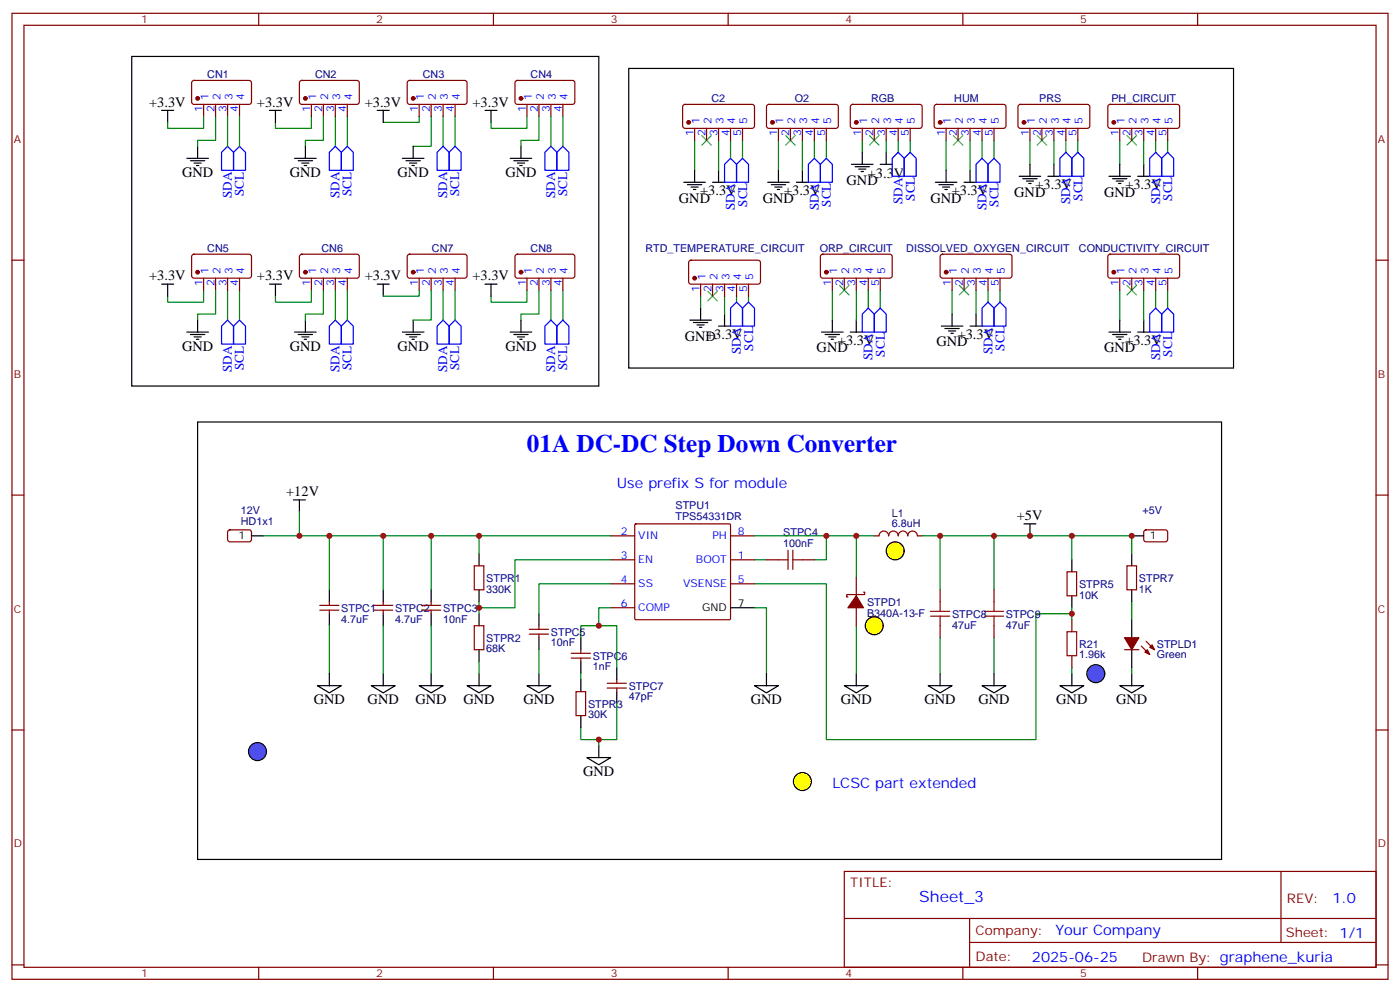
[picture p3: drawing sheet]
<svg xmlns="http://www.w3.org/2000/svg" width="412mm" height="292mm" viewBox="0 0 412 292" stroke-linecap="round" stroke-linejoin="round" font-family="sans-serif">
<g fill="none" stroke="#870000" stroke-width=".35">
<path d="M3.5 3.9h405.4v284.4h-405.4zM7.1 7.4h398.2v277.3h-398.2zM76.2 3.9v3.5M145.3 3.9v3.5M214.5 3.9v3.5M283.6 3.9v3.5M352.8 3.9v3.5M56.7 23.9l.4-.2h16.6l.4 .7-.1 5.9-.6 .4h-16.5l-.5-.7v-5.6zM60 30.7v3.6M63.5 30.7v3.6M67 30.7v3.6M70.6 30.7v3.6"/>
<path d="M88.4 23.9l.5-.2h16.5l.4 .7v5.9l-.7 .4h-16.5l-.4-.7v-5.6zM91.7 30.7v3.6M95.2 30.7v3.6M98.8 30.7v3.6M102.3 30.7v3.6M120.2 23.9l.4-.2h16.6l.4 .7-.1 5.9-.6 .4h-16.5l-.5-.7v-5.6zM123.5 30.7v3.6M127 30.7v3.6M130.5 30.7v3.6M134.1 30.7v3.6M151.9 23.9l.5-.2h16.5l.4 .7v5.9l-.7 .4h-16.5l-.4-.7v-5.6zM155.2 30.7v3.6"/>
<path d="M158.7 30.7v3.6M162.3 30.7v3.6M165.8 30.7v3.6M201.3 30.9l.5-.2 20 .1 .4 .6v6l-.7 .4-20-.1-.4-.6v-5.7zM204.6 37.8v3.5M208.1 37.8v3.5M211.7 37.8v3.5M215.2 37.8v3.5M218.7 37.8v3.5M226 30.9l.5-.2 20 .1 .4 .6v6l-.7 .4-20-.1-.4-.6v-5.7zM229.3 37.8v3.5M232.8 37.8v3.5"/>
<path d="M236.4 37.8v3.5M239.9 37.8v3.5M243.4 37.8v3.5M250.7 30.9l.5-.2 20 .1 .4 .6v6l-.7 .4-20-.1-.4-.6v-5.7zM254 37.8v3.5M257.5 37.8v3.5M261.1 37.8v3.5M264.6 37.8v3.5M268.1 37.8v3.5M275.4 30.9l.5-.2 20 .1 .4 .6v6l-.7 .4-20-.1-.4-.6v-5.7zM278.7 37.8v3.5M282.2 37.8v3.5"/>
<path d="M285.8 37.8v3.5M289.3 37.8v3.5M292.8 37.8v3.5M300.1 30.9l.5-.2 20 .1 .4 .6v6l-.7 .4-20-.1-.4-.6v-5.7zM303.4 37.8v3.5M306.9 37.8v3.5M310.4 37.8v3.5M314 37.8v3.5M317.5 37.8v3.5M326.6 30.9l.4-.2 20.1 .1 .4 .6-.1 6-.6 .4-20-.1-.5-.6v-5.7zM329.8 37.8v3.5M333.4 37.8v3.5"/>
<path d="M336.9 37.8v3.5M340.4 37.8v3.5M344 37.8v3.5M3.5 76.6h3.6M56.7 75l.4-.2 16.6 .1 .4 .6-.1 5.9-.6 .5-16.5-.1-.5-.6v-5.7zM88.4 75l.5-.2 16.5 .1 .4 .6v5.9l-.7 .5-16.5-.1-.4-.6v-5.7zM120.2 75l.4-.2 16.6 .1 .4 .6-.1 5.9-.6 .5-16.5-.1-.5-.6v-5.7zM151.9 75l.5-.2 16.5 .1 .4 .6v5.9l-.7 .5-16.5-.1-.4-.6v-5.7zM203.1 76.8l.5-.2h20l.4 .7-.1 5.9-.6 .4h-20l-.5-.7v-5.6zM241.9 75l.5-.2 20 .1 .4 .6v5.9l-.7 .5-20-.1-.4-.6v-5.7zM277.2 75l.4-.2 20.1 .1 .4 .6-.1 5.9-.6 .5-20-.1-.5-.6v-5.7zM326.6 75l.4-.2 20.1 .1 .4 .6-.1 5.9-.6 .5-20-.1-.5-.6v-5.7z"/>
<path d="M405.3 76.6h3.6M60 81.9v3.5M63.5 81.9v3.5M67 81.9v3.5M70.6 81.9v3.5M91.7 81.9v3.5M95.2 81.9v3.5M98.8 81.9v3.5M102.3 81.9v3.5M123.5 81.9v3.5M127 81.9v3.5M130.5 81.9v3.5"/>
<path d="M134.1 81.9v3.5M155.2 81.9v3.5M158.7 81.9v3.5M162.3 81.9v3.5M165.8 81.9v3.5M206.4 83.6v3.6M209.9 83.6v3.6M213.4 83.6v3.6M217 83.6v3.6M220.5 83.6v3.6M245.2 81.9v3.5M248.7 81.9v3.5"/>
<path d="M252.2 81.9v3.5M255.8 81.9v3.5M259.3 81.9v3.5M280.5 81.9v3.5M284 81.9v3.5M287.5 81.9v3.5M291 81.9v3.5M294.6 81.9v3.5M329.8 81.9v3.5M333.4 81.9v3.5M336.9 81.9v3.5M340.4 81.9v3.5"/>
<path d="M344 81.9v3.5M3.5 145.7h3.6M257.5 157.7h1.4a1.41 1.41 0 0 1 1.5-1.4 1.41 1.41 0 0 1 1.4 1.4 1.41 1.41 0 0 1 1.4-1.4 1.41 1.41 0 0 1 1.4 1.4 1.41 1.41 0 0 1 1.4-1.4 1.41 1.41 0 0 1 1.4 1.4 1.41 1.41 0 0 1 1.4-1.4 1.41 1.41 0 0 1 1.4 1.4h1.4M405.3 145.7h3.6M94.2 179.6h5.6M94.2 178.2h5.6M97 177.1v1.1M97 179.6v1.1M110.1 179.6h5.6M110.1 178.2h5.6M112.9 177.1v1.1M112.9 179.6v1.1"/>
<path d="M315.7 182.4v3.5M315.7 193v3.5M3.5 214.9h3.6M405.3 214.9h3.6M248.7 256.5h156.6v28.2h-156.6zM377.3 256.5v20.9M248.7 270.4h156.5M285.6 277.4h119.6M285.6 270.4v14.1M3.5 284h3.6M76.2 284.7v3.6M145.3 284.7v3.6"/>
<path d="M214.5 284.7v3.6M283.6 284.7v3.6M352.8 284.7v3.6M405.3 284h3.6"/>
</g>
<g fill="none" stroke="#008700" stroke-width=".35">
<path d="M60 34.3v3.5h-10.6v-1.8M63.5 34.3v7h-5.3v1.8M67 34.3v8.8M70.6 34.3v8.8M91.7 34.3v3.5h-10.6v-1.8M95.2 34.3v7h-5.2v1.8M98.8 34.3v8.8M102.3 34.3v8.8M123.5 34.3v1.7h-10.6M127 34.3v8.8h-5.3M130.5 34.3v8.8M134.1 34.3v8.8"/>
<path d="M155.2 34.3v3.5h-10.6v-1.8M158.7 34.3v7h-5.2v1.8M162.3 34.3v8.8M165.8 34.3v8.8M204.6 41.3v8.8M211.7 41.3v8.8M215.2 41.3v5.3M218.7 41.3v5.3M229.3 41.3v8.8M236.4 41.3v8.8M239.9 41.3v5.3M243.4 41.3v5.3"/>
<path d="M254 41.3v3.5M261.1 41.3v3.5M264.6 41.3v3.5M268.1 41.3v3.5M278.7 41.3v8.8M285.8 41.3v8.8M289.3 41.3v5.3M292.8 41.3v5.3M303.4 41.3v7.1M310.4 41.3v7.1M314 41.3v3.5M317.5 41.3v3.5"/>
<path d="M329.8 41.3v7.1M336.9 41.3v7.1M340.4 41.3v3.5M344 41.3v3.5M60 85.4v3.5h-10.6v-1.7M63.5 85.4v7.1h-5.3v1.7M67 85.4v8.8M70.6 85.4v8.8M91.7 85.4v3.5h-10.6v-1.7M95.2 85.4v7.1h-5.2v1.7M98.8 85.4v8.8M102.3 85.4v8.8"/>
<path d="M123.5 85.4v1.8h-10.6M127 85.4v8.8h-5.3M130.5 85.4v8.8M134.1 85.4v8.8M155.2 85.4v3.5h-10.6v-1.7M158.7 85.4v7.1h-5.2v1.7M162.3 85.4v8.8M165.8 85.4v8.8M206.4 87.2v3.5M213.4 87.2v5.3M217 87.2v1.7M220.5 87.2v1.7"/>
<path d="M245.2 85.4v8.8M252.2 85.4v8.8M255.8 85.4v5.3M259.3 85.4v5.3M280.5 85.4v7.1M287.5 85.4v7.1M291 85.4v3.5M294.6 85.4v3.5M329.8 85.4v8.8M336.9 85.4v8.8M340.4 85.4v5.3M344 85.4v5.3"/>
<path d="M88.2 150.7v7M292.8 157.7v15.9M222.2 171.8h21.2v45.9h61.8v-37h10.5M292.8 187.7v10.6"/>
</g>
<g fill="none" stroke="#000" stroke-width=".35">
<path d="M38.8 16.6h137.6v97h-137.6zM47.6 32.5h3.6M49.4 32.5v3.5M79.4 32.5h3.5M81.1 32.5v3.5M111.1 32.5h3.6M112.9 32.5v3.5M142.9 32.5h3.5M144.6 32.5v3.5M185.2 20.1h178.2v88.2h-178.2zM55 46.6h6.4M56.1 47.3h4.2"/>
<path d="M57.1 48h2.2M57.9 48.7h.7M58.2 43.1v3.5M86.8 46.6h6.3M87.8 47.3h4.3M88.9 48h2.1M89.6 48.7h.7M90 43.1v3.5M118.5 46.6h6.4M119.6 47.3h4.2M120.6 48h2.2M121.4 48.7h.7"/>
<path d="M121.7 43.1v3.5M150.3 46.6h6.3M151.3 47.3h4.3M152.4 48h2.1M153.1 48.7h.7M153.5 43.1v3.5M201.4 53.7h6.4M202.5 54.4h4.2M203.6 55.1h2.1M204.3 55.8h.7M204.6 50.1v3.6M209.9 53.7h3.5"/>
<path d="M211.7 50.1v3.6M226.1 53.7h6.4M227.2 54.4h4.2M228.2 55.1h2.2M229 55.8h.7M229.3 50.1v3.6M234.6 53.7h3.5M236.4 50.1v3.6M250.8 48.4h6.4M251.9 49.1h4.2M252.9 49.8h2.2M253.6 50.5h.8"/>
<path d="M254 44.8v3.6M259.3 48.4h3.5M261.1 44.8v3.6M275.5 53.7h6.4M276.6 54.4h4.2M277.6 55.1h2.2M278.3 55.8h.7M278.7 50.1v3.6M284 53.7h3.5M285.8 50.1v3.6M300.2 51.9h6.4M301.3 52.6h4.2"/>
<path d="M302.3 53.3h2.1M303 54h.7M303.4 48.4v3.5M308.7 51.9h3.5M310.4 48.4v3.5M326.7 51.9h6.3M327.7 52.6h4.3M328.8 53.3h2.1M329.5 54h.7M329.8 48.4v3.5M335.1 51.9h3.6M336.9 48.4v3.5"/>
<path d="M47.6 83.6h3.6M49.4 83.6v3.6M55 97.8h6.4M56.1 98.5h4.2M57.1 99.2h2.2M57.9 99.9h.7M58.2 94.2v3.6M79.4 83.6h3.5M81.1 83.6v3.6M86.8 97.8h6.3M87.8 98.5h4.3M88.9 99.2h2.1"/>
<path d="M89.6 99.9h.7M90 94.2v3.6M111.1 83.6h3.6M112.9 83.6v3.6M118.5 97.8h6.4M119.6 98.5h4.2M120.6 99.2h2.2M121.4 99.9h.7M121.7 94.2v3.6M142.9 83.6h3.5M144.6 83.6v3.6M150.3 97.8h6.3"/>
<path d="M151.3 98.5h4.3M152.4 99.2h2.1M153.1 99.9h.7M153.5 94.2v3.6M203.2 94.2h6.3M204.3 94.9h4.2M205.3 95.6h2.1M206 96.3h.7M206.4 90.7v3.5M211.7 96h3.5M213.4 92.5v3.5M242 97.8h6.4"/>
<path d="M243.1 98.5h4.2M244.1 99.2h2.1M244.8 99.9h.7M245.2 94.2v3.6M250.5 97.8h3.5M252.2 94.2v3.6M277.3 96h6.3M278.3 96.7h4.3M279.4 97.4h2.1M280.1 98.1h.7M280.5 92.5v3.5M285.8 96h3.5"/>
<path d="M287.5 92.5v3.5M326.7 97.8h6.3M327.7 98.5h4.3M328.8 99.2h2.1M329.5 99.9h.7M329.8 94.2v3.6M335.1 97.8h3.6M336.9 94.2v3.6M58.2 124.2h301.6v128.8h-301.6zM86.4 147.1h3.6M88.2 147.1v3.6M301.6 154.2h3.6"/>
<path d="M303.4 154.2v3.5M97 173.6v3.5M112.9 173.6v3.5M97 180.7v3.5M112.9 180.7v3.5M292.8 198.3v3.5M289.3 201.8h7l-3.5 2.1z"/>
</g>
<g fill="none" stroke="#00f" stroke-width=".35">
<path d="M67 43.1l1.8 1.7v5.3h-3.5v-5.3zM70.6 43.1l1.7 1.7v5.3h-3.5v-5.3zM98.8 43.1l1.7 1.7v5.3h-3.5v-5.3zM102.3 43.1l1.8 1.7v5.3h-3.6v-5.3zM130.5 43.1l1.8 1.7v5.3h-3.5v-5.3zM134.1 43.1l1.7 1.7v5.3h-3.5v-5.3zM162.3 43.1l1.7 1.7v5.3h-3.5v-5.3zM165.8 43.1l1.8 1.7v5.3h-3.6v-5.3zM215.2 46.6l1.8 1.8v5.3h-3.6v-5.3zM218.7 46.6l1.8 1.8v5.3h-3.5v-5.3zM239.9 46.6l1.8 1.8v5.3h-3.6v-5.3zM243.4 46.6l1.8 1.8v5.3h-3.5v-5.3z"/>
<path d="M262.8 46.6l1.8-1.8 1.7 1.8v5.3h-3.5zM268.1 44.8l1.8 1.8v5.3h-3.6v-5.3zM289.3 46.6l1.7 1.8v5.3h-3.5v-5.3zM291 48.4l1.8-1.8 1.8 1.8v5.3h-3.6zM314 44.8l1.7 1.8v5.3h-3.5v-5.3zM317.5 44.8l1.8 1.8v5.3h-3.6v-5.3zM340.4 44.8l1.8 1.8v5.3h-3.5v-5.3zM342.2 46.6l1.8-1.8 1.7 1.8v5.3h-3.5zM67 94.2l1.8 1.8v5.3h-3.5v-5.3zM70.6 94.2l1.7 1.8v5.3h-3.5v-5.3zM98.8 94.2l1.7 1.8v5.3h-3.5v-5.3zM102.3 94.2l1.8 1.8v5.3h-3.6v-5.3z"/>
<path d="M130.5 94.2l1.8 1.8v5.3h-3.5v-5.3zM134.1 94.2l1.7 1.8v5.3h-3.5v-5.3zM162.3 94.2l1.7 1.8v5.3h-3.5v-5.3zM165.8 94.2l1.8 1.8v5.3h-3.6v-5.3zM217 88.9l1.7 1.8v5.3h-3.5v-5.3zM220.5 88.9l1.7 1.8v5.3h-3.5v-5.3zM255.8 90.7l1.7 1.8v5.3h-3.5v-5.3zM259.3 90.7l1.8 1.8v5.3h-3.6v-5.3zM291 88.9l1.8 1.8v5.3h-3.5v-5.3zM294.6 88.9l1.7 1.8v5.3h-3.5v-5.3zM340.4 90.7l1.8 1.8v5.3h-3.5v-5.3zM342.2 92.5l1.8-1.8 1.7 1.8v5.3h-3.5z"/>
</g>
<g fill="#870000" stroke="#870000" stroke-width=".35">
<circle cx="58.2" cy="80.1" r=".53"/>
<circle cx="90" cy="80.1" r=".53"/>
<circle cx="153.5" cy="80.1" r=".53"/>
<circle cx="121.7" cy="80.1" r=".53"/>
<circle cx="121.7" cy="29" r=".53"/>
<circle cx="153.5" cy="29" r=".53"/>
<circle cx="90" cy="29" r=".53"/>
<circle cx="58.2" cy="29" r=".53"/>
<circle cx="252.2" cy="36" r=".53"/>
<circle cx="301.6" cy="36" r=".53"/>
<circle cx="276.9" cy="36" r=".53"/>
<circle cx="227.5" cy="36" r=".53"/>
<circle cx="202.8" cy="36" r=".53"/>
<circle cx="204.6" cy="81.9" r=".53"/>
<circle cx="328.1" cy="80.1" r=".53"/>
<circle cx="278.7" cy="80.1" r=".53"/>
<circle cx="243.4" cy="80.1" r=".53"/>
<circle cx="328.1" cy="36" r=".53"/>
</g>
<g fill="none" stroke="#3c3" stroke-width=".35">
<path d="M206.7 39.9l2.8 2.8M209.5 39.9l-2.8 2.8M231.4 39.9l2.8 2.8M234.2 39.9l-2.8 2.8M256.1 39.9l2.8 2.8M258.9 39.9l-2.8 2.8M280.8 39.9l2.8 2.8M283.6 39.9l-2.8 2.8M305.5 39.9l2.8 2.8M308.3 39.9l-2.8 2.8M332 39.9l2.8 2.8M334.8 39.9l-2.8 2.8"/>
<path d="M208.5 85.8l2.8 2.8M211.3 85.8l-2.8 2.8M247.3 84l2.8 2.8M250.1 84l-2.8 2.8M282.6 84l2.8 2.8M285.4 84l-2.8 2.8M332 84l2.8 2.8M334.8 84l-2.8 2.8"/>
</g>
<path d="M314.3 185.9h2.8v7.1h-2.8z" fill="none" stroke="#a10000" stroke-width=".35"/>
<circle cx="75.8" cy="221.2" r="2.65" fill="#09f" stroke="#000" stroke-width=".35"/>
<path d="M290 180h5.6M292.8 177.1v2.9M290 181.4h5.6M292.8 181.4v2.8" fill="none" stroke="#a10000" stroke-width=".35"/>
<path d="M292.8 173.6v3.5M292.8 184.2v3.5" fill="none" stroke="#870000" stroke-width=".35"/>
<circle cx="236.4" cy="230" r="2.65" fill="#ff0" stroke="#000" stroke-width=".35"/>
<g fill="none" stroke="#008700" stroke-width=".35">
<path d="M77.6 157.7h102.3M97 157.7v15.9M112.9 157.7v15.9M127 157.7v15.9M222.2 157.7h35.3M243.4 157.7v7.1h-3.5M252.2 157.7v12.4M271.6 157.7h5.3v15.9M179.9 178.9h-3.5v5.3M179.9 164.8h-28.2v14.1h-10.6M222.2 178.9h3.6v19.4M222.2 164.8h3.6"/>
<path d="M333.4 177.1v5.3M97 184.2v14.1M112.9 184.2v14.1M127 184.2v14.1M171.1 187.7v-3.5h10.6v12.3M171.1 198.3v1.8M252.2 184.2v14.1M276.9 187.7v10.6M333.4 196.5v1.8M176.4 217.7v1.8M181.7 207.1v10.6h-10.6v-3.5"/>
</g>
<g fill="none" stroke="#870000" stroke-width=".35">
<path d="M67.3 156.2l.4-.2h6l.4 .7-.1 2.4-.6 .4-5.9-.1-.5-.6v-2.1zM179.9 157.7h7.1M187 154.4l.3-.2h27.7l.2 .4-.1 27.6-.3 .2h-27.7l-.1-.3zM215.2 157.7h7M337.1 156.2l.5-.2h5.9l.5 .7-.1 2.4-.6 .4-6-.1-.4-.6v-2.1zM124.2 179.6h5.6M124.2 178.2h5.6M127 177.1v1.1M127 179.6v1.1M139.7 166.5h2.8v7.1h-2.8zM179.9 164.8h7.1M179.9 171.8h7.1"/>
<path d="M179.9 178.9h7.1M215.2 164.8h7M215.2 171.8h7M225.8 164.8h3.5M236.4 164.8h3.5M252.2 170.1v5.3M252.2 178.9v5.3M254.4 174.3h.3v.7h-5.3v.7h.4M276.9 173.6v3.5M332 166.5h2.8v7.1h-2.8zM139.7 184.2h2.8v7h-2.8zM168.3 192.3h5.6"/>
<path d="M168.3 193.7h5.6M171.1 191.2v1.1M171.1 193.7v1.1M276.9 184.2v3.5M331.3 191.2h4.2M336.2 190.2l2.5 2.5M337.6 188.8l2.5 2.4M178.9 202.5h5.6M178.9 201.1h5.6M181.7 200.1v1M181.7 202.5v1.1"/>
</g>
<g fill="none" stroke="#000" stroke-width=".35">
<path d="M74.1 157.7h3.5M333.4 157.7h3.5M127 173.6v3.5M141.1 163v3.5M141.1 173.6v3.5M215.2 178.9h7M333.4 163v3.5M333.4 173.6v3.5M97 198.3v3.5M112.9 198.3v3.5M127 180.7v3.5M127 198.3v3.5"/>
<path d="M141.1 180.7v3.5M141.1 191.2v3.6M141.1 198.3v3.5M158.7 198.3v3.5M171.1 187.7v3.5M171.1 194.8v3.5M181.7 196.5v3.6M225.8 198.3v3.5M252.2 198.3v3.5M276.9 198.3v3.5M315.7 198.3v3.5M333.4 182.4v5.3"/>
<path d="M333.4 191.2v5.3M333.4 198.3v3.5M93.5 201.8h7l-3.5 2.1zM109.4 201.8h7l-3.5 2.1zM123.5 201.8h7l-3.5 2.1zM137.6 201.8h7l-3.5 2.1zM155.2 201.8h7.1l-3.6 2.1zM176.4 219.5v3.5M181.7 203.6v3.5M222.2 201.8h7.1l-3.5 2.1zM248.7 201.8h7.1l-3.6 2.1zM273.4 201.8h7.1l-3.6 2.1z"/>
<path d="M312.2 201.8h7.1l-3.6 2.1zM329.8 201.8h7.1l-3.5 2.1zM172.9 223h7l-3.5 2.1z"/>
</g>
<path d="M229.3 164.8h2.8M232.1 162v5.6M233.5 162v5.6M233.5 164.8h2.9M274.1 180h5.7M276.9 177.1v2.9M274.1 181.4h5.7M276.9 181.4v2.8" fill="none" stroke="#a10000" stroke-width=".35"/>
<g fill="#870000" stroke="#870000" stroke-width=".35">
<path d="M331.3 187.7h4.2l-2.1 3.5z"/>
<path d="M337.3 191.9l.7-.7 .7 1.5z"/>
<path d="M338.7 190.5l.7-.7 .7 1.4z"/>
<path d="M252.2 175.4l2.2 3.5h-4.6z"/>
</g>
<circle cx="257.5" cy="184.2" r="2.65" fill="#ff0" stroke="#000" stroke-width=".35"/>
<path d="M141.1 157.7v5.3M276.9 157.7h56.5v5.3M315.7 157.7v7.1M141.1 177.1v3.6M179.9 171.8h-21.2v8.9M315.7 178.9v3.5M141.1 194.8v3.5M158.7 191.2v7.1M315.7 196.5v1.8" fill="none" stroke="#008700" stroke-width=".35"/>
<path d="M314.3 168.3h2.8v7.1h-2.8zM155.9 186.7h5.7M155.9 185.2h5.7M158.7 184.2v1M158.7 186.7v1" fill="none" stroke="#870000" stroke-width=".35"/>
<path d="M315.7 164.8v3.5M315.7 175.4v3.5M158.7 180.7v3.5M158.7 187.7v3.5" fill="none" stroke="#000" stroke-width=".35"/>
<circle cx="322.8" cy="198.3" r="2.65" fill="#09f" stroke="#000" stroke-width=".35"/>
<path d="M171.1 200.1v3.5M171.1 210.6v3.6" fill="none" stroke="#000" stroke-width=".35"/>
<path d="M169.7 203.6h2.8v7h-2.8z" fill="none" stroke="#870000" stroke-width=".35"/>
<circle cx="263.7" cy="162.1" r="2.65" fill="#ff0" stroke="#000" stroke-width=".35"/>
<g fill="#c00">
<circle cx="303.4" cy="157.7" r=".88"/>
<circle cx="333.4" cy="157.7" r=".88"/>
<circle cx="292.8" cy="157.7" r=".88"/>
<circle cx="315.7" cy="157.7" r=".88"/>
<circle cx="276.9" cy="157.7" r=".88"/>
<circle cx="88.2" cy="157.7" r=".88"/>
<circle cx="315.7" cy="180.7" r=".88"/>
<circle cx="243.4" cy="157.7" r=".88"/>
<circle cx="97" cy="157.7" r=".88"/>
<circle cx="176.4" cy="184.2" r=".88"/>
<circle cx="176.4" cy="217.7" r=".88"/>
<circle cx="252.2" cy="157.7" r=".88"/>
<circle cx="141.1" cy="178.9" r=".88"/>
<circle cx="112.9" cy="157.7" r=".88"/>
<circle cx="127" cy="157.7" r=".88"/>
<circle cx="141.1" cy="157.7" r=".88"/>
</g>
<text font-size="7.4" fill="#00f" x="155.2" y="133">01A DC-DC Step Down Converter</text>
<text font-size="4.6" fill="#00f" x="270.8" y="265.5">Sheet_3</text>
<g font-size="4.2">
<text x="43.9" y="31.4">+3.3V</text>
<text x="75.7" y="31.4">+3.3V</text>
<text x="107.4" y="31.4">+3.3V</text>
<text x="139.2" y="31.4">+3.3V</text>
<text x="53.6" y="52.2">GND</text>
<text x="85.4" y="52.2">GND</text>
<text x="117.1" y="52.2">GND</text>
<text x="148.9" y="52.2">GND</text>
<text x="255.7" y="52.2">+3.3V</text>
<text x="200" y="59.7">GND</text>
<text x="206.3" y="57.5">+3.3V</text>
<text x="224.7" y="59.7">GND</text>
<text x="231" y="57.5">+3.3V</text>
<text x="249.4" y="54.4">GND</text>
<text x="274.1" y="59.7">GND</text>
<text x="280.3" y="57.5">+3.3V</text>
<text x="298.8" y="57.9">GND</text>
<text x="305" y="55.8">+3.3V</text>
<text x="325.2" y="57.9">GND</text>
<text x="331.5" y="55.8">+3.3V</text>
<text x="43.9" y="82.5">+3.3V</text>
<text x="75.7" y="82.5">+3.3V</text>
<text x="107.4" y="82.5">+3.3V</text>
<text x="139.2" y="82.5">+3.3V</text>
<text x="201.8" y="100.2">GND</text>
<text x="208" y="99.9">+3.3V</text>
<text x="246.8" y="101.6">+3.3V</text>
<text x="275.8" y="102">GND</text>
<text x="282.1" y="99.9">+3.3V</text>
<text x="331.5" y="101.6">+3.3V</text>
<text x="53.6" y="103.4">GND</text>
<text x="85.4" y="103.4">GND</text>
<text x="117.1" y="103.4">GND</text>
<text x="148.9" y="103.4">GND</text>
<text x="240.6" y="103.8">GND</text>
<text x="325.2" y="103.8">GND</text>
<text x="84.3" y="146">+12V</text>
<text x="299.5" y="153">+5V</text>
<text x="92.4" y="207.1">GND</text>
<text x="108.3" y="207.1">GND</text>
<text x="122.4" y="207.1">GND</text>
<text x="136.5" y="207.1">GND</text>
<text x="154.2" y="207.1">GND</text>
<text x="221.2" y="207.1">GND</text>
<text x="247.6" y="207.1">GND</text>
<text x="272.3" y="207.1">GND</text>
<text x="288.2" y="207.1">GND</text>
<text x="311.1" y="207.1">GND</text>
<text x="328.8" y="207.1">GND</text>
<text x="171.8" y="228.3">GND</text>
</g>
<g font-size="4.2" fill="#00f">
<text x="181.7" y="143.6">Use prefix S for module</text>
<text x="245.2" y="231.8">LCSC part extended</text>
<text x="392.5" y="265.8">1.0</text>
<text x="310.9" y="275.3">Your Company</text>
<text x="304" y="283.1">2025-06-25</text>
</g>
<g font-size="3.9" fill="#00f">
<text x="68.3" y="58.4" transform="rotate(-90 68.3 58.4)">SDA</text>
<text x="71.8" y="57.7" transform="rotate(-90 71.8 57.7)">SCL</text>
<text x="100" y="58.4" transform="rotate(-90 100 58.4)">SDA</text>
<text x="103.5" y="57.7" transform="rotate(-90 103.5 57.7)">SCL</text>
<text x="131.8" y="58.4" transform="rotate(-90 131.8 58.4)">SDA</text>
<text x="135.3" y="57.7" transform="rotate(-90 135.3 57.7)">SCL</text>
<text x="163.5" y="58.4" transform="rotate(-90 163.5 58.4)">SDA</text>
<text x="167" y="57.7" transform="rotate(-90 167 57.7)">SCL</text>
<text x="269.5" y="59.1" transform="rotate(-90 269.5 59.1)">SCL</text>
<text x="318.9" y="59.1" transform="rotate(-90 318.9 59.1)">SCL</text>
<text x="345.3" y="59.1" transform="rotate(-90 345.3 59.1)">SCL</text>
<text x="216.5" y="61.9" transform="rotate(-90 216.5 61.9)">SDA</text>
<text x="220.1" y="60.8" transform="rotate(-90 220.1 60.8)">SCL</text>
<text x="241.2" y="61.9" transform="rotate(-90 241.2 61.9)">SDA</text>
<text x="244.8" y="60.8" transform="rotate(-90 244.8 60.8)">SCL</text>
<text x="265.9" y="60.1" transform="rotate(-90 265.9 60.1)">SDA</text>
<text x="290.6" y="61.9" transform="rotate(-90 290.6 61.9)">SDA</text>
<text x="294.2" y="60.8" transform="rotate(-90 294.2 60.8)">SCL</text>
<text x="315.3" y="60.1" transform="rotate(-90 315.3 60.1)">SDA</text>
<text x="341.7" y="60.1" transform="rotate(-90 341.7 60.1)">SDA</text>
<text x="218.2" y="104.2" transform="rotate(-90 218.2 104.2)">SDA</text>
<text x="221.9" y="103.2" transform="rotate(-90 221.9 103.2)">SCL</text>
<text x="257" y="106" transform="rotate(-90 257 106)">SDA</text>
<text x="260.7" y="104.9" transform="rotate(-90 260.7 104.9)">SCL</text>
<text x="292.3" y="104.2" transform="rotate(-90 292.3 104.2)">SDA</text>
<text x="295.9" y="103.2" transform="rotate(-90 295.9 103.2)">SCL</text>
<text x="341.7" y="106" transform="rotate(-90 341.7 106)">SDA</text>
<text x="345.3" y="104.9" transform="rotate(-90 345.3 104.9)">SCL</text>
<text x="68.3" y="109.5" transform="rotate(-90 68.3 109.5)">SDA</text>
<text x="71.8" y="108.9" transform="rotate(-90 71.8 108.9)">SCL</text>
<text x="100" y="109.5" transform="rotate(-90 100 109.5)">SDA</text>
<text x="103.5" y="108.9" transform="rotate(-90 103.5 108.9)">SCL</text>
<text x="131.8" y="109.5" transform="rotate(-90 131.8 109.5)">SDA</text>
<text x="135.3" y="108.9" transform="rotate(-90 135.3 108.9)">SCL</text>
<text x="163.5" y="109.5" transform="rotate(-90 163.5 109.5)">SDA</text>
<text x="167" y="108.9" transform="rotate(-90 167 108.9)">SCL</text>
</g>
<g font-size="3.9" fill="#800">
<text x="250.5" y="261.1">TITLE:</text>
<text x="379.1" y="265.8">REV:</text>
<text x="287.4" y="275.3">Company:</text>
<text x="378.7" y="275.9">Sheet: 1/1</text>
<text x="287.4" y="283">Date:</text>
<text x="336.4" y="283.1">Drawn By: graphene_kuria</text>
</g>
<g font-size="3.2" fill="#800">
<text x="41.6" y="6.9">1</text>
<text x="110.8" y="6.9">2</text>
<text x="179.9" y="6.9">3</text>
<text x="249.1" y="6.9">4</text>
<text x="318.2" y="6.9">5</text>
<text x="4.1" y="42">A</text>
<text x="405.9" y="42">A</text>
<text x="4.1" y="111.2">B</text>
<text x="405.9" y="111.2">B</text>
<text x="4.1" y="180.3">C</text>
<text x="405.9" y="180.3">C</text>
<text x="4.1" y="249.4">D</text>
<text x="405.9" y="249.4">D</text>
<text x="41.6" y="287.7">1</text>
<text x="110.8" y="287.7">2</text>
<text x="179.9" y="287.7">3</text>
<text x="249.1" y="287.7">4</text>
<text x="318.2" y="287.7">5</text>
</g>
<g font-size="3.2" fill="#000080">
<text x="61.1" y="23.1">CN1</text>
<text x="92.8" y="23.1">CN2</text>
<text x="124.6" y="23.1">CN3</text>
<text x="156.3" y="23.1">CN4</text>
<text x="209.6" y="30.1">C2</text>
<text x="234.2" y="30.1">O2</text>
<text x="256.6" y="30.1">RGB</text>
<text x="281.1" y="30.1">HUM</text>
<text x="306.1" y="30.1">PRS</text>
<text x="327.4" y="30.1">PH_CIRCUIT</text>
<text x="61.1" y="74.2">CN5</text>
<text x="94.7" y="74.2">CN6</text>
<text x="127.2" y="74.2">CN7</text>
<text x="156.3" y="74.2">CN8</text>
<text x="190.1" y="74.2">RTD_TEMPERATURE_CIRCUIT</text>
<text x="241.5" y="74.2">ORP_CIRCUIT</text>
<text x="267" y="74.2">DISSOLVED_OXYGEN_CIRCUIT</text>
<text x="317.8" y="74.2">CONDUCTIVITY_CIRCUIT</text>
<text x="199" y="149.9">STPU1</text>
<text x="70.9" y="154.4">HD1x1</text>
<text x="70.9" y="151.3">12V</text>
<text x="199" y="153">TPS54331DR</text>
<text x="262.8" y="155.3">6.8uH</text>
<text x="262.8" y="152.1">L1</text>
<text x="336.6" y="151.3">+5V</text>
<text x="230.7" y="160.9">100nF</text>
<text x="230.7" y="157.8">STPC4</text>
<text x="143.2" y="171.3">STPR1</text>
<text x="317.9" y="173.1">STPR5</text>
<text x="335.5" y="171.3">STPR7</text>
<text x="143.2" y="174.4">330K</text>
<text x="255.4" y="178.3">STPD1</text>
<text x="317.9" y="176.2">10K</text>
<text x="335.5" y="174.4">1K</text>
<text x="100.5" y="183.2">4.7uF</text>
<text x="100.5" y="180.1">STPC1</text>
<text x="116.4" y="183.2">4.7uF</text>
<text x="116.4" y="180.1">STPC2</text>
<text x="130.5" y="183.2">10nF</text>
<text x="130.5" y="180.1">STPC3</text>
<text x="255.4" y="181.5">B340A-13-F</text>
<text x="280.5" y="185">47uF</text>
<text x="280.5" y="181.9">STPC8</text>
<text x="296.3" y="185">47uF</text>
<text x="296.3" y="181.9">STPC9</text>
<text x="143.2" y="188.9">STPR2</text>
<text x="162.3" y="190.3">10nF</text>
<text x="162.3" y="187.2">STPC5</text>
<text x="317.9" y="190.6">R21</text>
<text x="340.8" y="190.7">STPLD1</text>
<text x="143.2" y="192.1">68K</text>
<text x="174.6" y="197.3">1nF</text>
<text x="174.6" y="194.2">STPC6</text>
<text x="317.9" y="193.8">1.96k</text>
<text x="340.8" y="193.8">Green</text>
<text x="185.2" y="203">STPC7</text>
<text x="173.2" y="208.3">STPR3</text>
<text x="185.2" y="206.2">47pF</text>
<text x="173.2" y="211.5">30K</text>
</g>
<g font-size="3.2" fill="#00f">
<text x="61.4" y="29.4" transform="rotate(-90 61.4 29.4)">1</text>
<text x="64.9" y="29.4" transform="rotate(-90 64.9 29.4)">2</text>
<text x="68.4" y="29.4" transform="rotate(-90 68.4 29.4)">3</text>
<text x="72" y="29.4" transform="rotate(-90 72 29.4)">4</text>
<text x="93.1" y="29.4" transform="rotate(-90 93.1 29.4)">1</text>
<text x="96.7" y="29.4" transform="rotate(-90 96.7 29.4)">2</text>
<text x="100.2" y="29.4" transform="rotate(-90 100.2 29.4)">3</text>
<text x="103.7" y="29.4" transform="rotate(-90 103.7 29.4)">4</text>
<text x="124.9" y="29.4" transform="rotate(-90 124.9 29.4)">1</text>
<text x="128.4" y="29.4" transform="rotate(-90 128.4 29.4)">2</text>
<text x="131.9" y="29.4" transform="rotate(-90 131.9 29.4)">3</text>
<text x="135.5" y="29.4" transform="rotate(-90 135.5 29.4)">4</text>
<text x="156.6" y="29.4" transform="rotate(-90 156.6 29.4)">1</text>
<text x="160.2" y="29.4" transform="rotate(-90 160.2 29.4)">2</text>
<text x="163.7" y="29.4" transform="rotate(-90 163.7 29.4)">3</text>
<text x="167.2" y="29.4" transform="rotate(-90 167.2 29.4)">4</text>
<text x="59.6" y="32.9" transform="rotate(-90 59.6 32.9)">1</text>
<text x="63.1" y="32.9" transform="rotate(-90 63.1 32.9)">2</text>
<text x="66.7" y="32.9" transform="rotate(-90 66.7 32.9)">3</text>
<text x="70.2" y="32.9" transform="rotate(-90 70.2 32.9)">4</text>
<text x="91.4" y="32.9" transform="rotate(-90 91.4 32.9)">1</text>
<text x="94.9" y="32.9" transform="rotate(-90 94.9 32.9)">2</text>
<text x="98.4" y="32.9" transform="rotate(-90 98.4 32.9)">3</text>
<text x="102" y="32.9" transform="rotate(-90 102 32.9)">4</text>
<text x="123.1" y="32.9" transform="rotate(-90 123.1 32.9)">1</text>
<text x="126.6" y="32.9" transform="rotate(-90 126.6 32.9)">2</text>
<text x="130.2" y="32.9" transform="rotate(-90 130.2 32.9)">3</text>
<text x="133.7" y="32.9" transform="rotate(-90 133.7 32.9)">4</text>
<text x="154.9" y="32.9" transform="rotate(-90 154.9 32.9)">1</text>
<text x="158.4" y="32.9" transform="rotate(-90 158.4 32.9)">2</text>
<text x="161.9" y="32.9" transform="rotate(-90 161.9 32.9)">3</text>
<text x="165.5" y="32.9" transform="rotate(-90 165.5 32.9)">4</text>
<text x="204.3" y="40" transform="rotate(-90 204.3 40)">1</text>
<text x="206" y="36.5" transform="rotate(-90 206 36.5)">1</text>
<text x="207.8" y="40" transform="rotate(-90 207.8 40)">2</text>
<text x="209.5" y="36.5" transform="rotate(-90 209.5 36.5)">2</text>
<text x="211.3" y="40" transform="rotate(-90 211.3 40)">3</text>
<text x="213.1" y="36.5" transform="rotate(-90 213.1 36.5)">3</text>
<text x="214.8" y="40" transform="rotate(-90 214.8 40)">4</text>
<text x="216.6" y="36.5" transform="rotate(-90 216.6 36.5)">4</text>
<text x="218.4" y="40" transform="rotate(-90 218.4 40)">5</text>
<text x="220.1" y="36.5" transform="rotate(-90 220.1 36.5)">5</text>
<text x="229" y="40" transform="rotate(-90 229 40)">1</text>
<text x="230.7" y="36.5" transform="rotate(-90 230.7 36.5)">1</text>
<text x="232.5" y="40" transform="rotate(-90 232.5 40)">2</text>
<text x="234.2" y="36.5" transform="rotate(-90 234.2 36.5)">2</text>
<text x="236" y="40" transform="rotate(-90 236 40)">3</text>
<text x="237.8" y="36.5" transform="rotate(-90 237.8 36.5)">3</text>
<text x="239.5" y="40" transform="rotate(-90 239.5 40)">4</text>
<text x="241.3" y="36.5" transform="rotate(-90 241.3 36.5)">4</text>
<text x="243.1" y="40" transform="rotate(-90 243.1 40)">5</text>
<text x="244.8" y="36.5" transform="rotate(-90 244.8 36.5)">5</text>
<text x="253.6" y="40" transform="rotate(-90 253.6 40)">1</text>
<text x="255.4" y="36.5" transform="rotate(-90 255.4 36.5)">1</text>
<text x="257.2" y="40" transform="rotate(-90 257.2 40)">2</text>
<text x="258.9" y="36.5" transform="rotate(-90 258.9 36.5)">2</text>
<text x="260.7" y="40" transform="rotate(-90 260.7 40)">3</text>
<text x="262.5" y="36.5" transform="rotate(-90 262.5 36.5)">3</text>
<text x="264.2" y="40" transform="rotate(-90 264.2 40)">4</text>
<text x="266" y="36.5" transform="rotate(-90 266 36.5)">4</text>
<text x="267.8" y="40" transform="rotate(-90 267.8 40)">5</text>
<text x="269.5" y="36.5" transform="rotate(-90 269.5 36.5)">5</text>
<text x="278.3" y="40" transform="rotate(-90 278.3 40)">1</text>
<text x="280.1" y="36.5" transform="rotate(-90 280.1 36.5)">1</text>
<text x="281.9" y="40" transform="rotate(-90 281.9 40)">2</text>
<text x="283.6" y="36.5" transform="rotate(-90 283.6 36.5)">2</text>
<text x="285.4" y="40" transform="rotate(-90 285.4 40)">3</text>
<text x="287.2" y="36.5" transform="rotate(-90 287.2 36.5)">3</text>
<text x="288.9" y="40" transform="rotate(-90 288.9 40)">4</text>
<text x="290.7" y="36.5" transform="rotate(-90 290.7 36.5)">4</text>
<text x="292.5" y="40" transform="rotate(-90 292.5 40)">5</text>
<text x="294.2" y="36.5" transform="rotate(-90 294.2 36.5)">5</text>
<text x="303" y="40" transform="rotate(-90 303 40)">1</text>
<text x="304.8" y="36.5" transform="rotate(-90 304.8 36.5)">1</text>
<text x="306.6" y="40" transform="rotate(-90 306.6 40)">2</text>
<text x="308.3" y="36.5" transform="rotate(-90 308.3 36.5)">2</text>
<text x="310.1" y="40" transform="rotate(-90 310.1 40)">3</text>
<text x="311.9" y="36.5" transform="rotate(-90 311.9 36.5)">3</text>
<text x="313.6" y="40" transform="rotate(-90 313.6 40)">4</text>
<text x="315.4" y="36.5" transform="rotate(-90 315.4 36.5)">4</text>
<text x="317.1" y="40" transform="rotate(-90 317.1 40)">5</text>
<text x="318.9" y="36.5" transform="rotate(-90 318.9 36.5)">5</text>
<text x="329.5" y="40" transform="rotate(-90 329.5 40)">1</text>
<text x="331.3" y="36.5" transform="rotate(-90 331.3 36.5)">1</text>
<text x="333" y="40" transform="rotate(-90 333 40)">2</text>
<text x="334.8" y="36.5" transform="rotate(-90 334.8 36.5)">2</text>
<text x="336.5" y="40" transform="rotate(-90 336.5 40)">3</text>
<text x="338.3" y="36.5" transform="rotate(-90 338.3 36.5)">3</text>
<text x="340.1" y="40" transform="rotate(-90 340.1 40)">4</text>
<text x="341.8" y="36.5" transform="rotate(-90 341.8 36.5)">4</text>
<text x="343.6" y="40" transform="rotate(-90 343.6 40)">5</text>
<text x="345.4" y="36.5" transform="rotate(-90 345.4 36.5)">5</text>
<text x="61.4" y="80.6" transform="rotate(-90 61.4 80.6)">1</text>
<text x="64.9" y="80.6" transform="rotate(-90 64.9 80.6)">2</text>
<text x="68.4" y="80.6" transform="rotate(-90 68.4 80.6)">3</text>
<text x="72" y="80.6" transform="rotate(-90 72 80.6)">4</text>
<text x="93.1" y="80.6" transform="rotate(-90 93.1 80.6)">1</text>
<text x="96.7" y="80.6" transform="rotate(-90 96.7 80.6)">2</text>
<text x="100.2" y="80.6" transform="rotate(-90 100.2 80.6)">3</text>
<text x="103.7" y="80.6" transform="rotate(-90 103.7 80.6)">4</text>
<text x="124.9" y="80.6" transform="rotate(-90 124.9 80.6)">1</text>
<text x="128.4" y="80.6" transform="rotate(-90 128.4 80.6)">2</text>
<text x="131.9" y="80.6" transform="rotate(-90 131.9 80.6)">3</text>
<text x="135.5" y="80.6" transform="rotate(-90 135.5 80.6)">4</text>
<text x="156.6" y="80.6" transform="rotate(-90 156.6 80.6)">1</text>
<text x="160.2" y="80.6" transform="rotate(-90 160.2 80.6)">2</text>
<text x="163.7" y="80.6" transform="rotate(-90 163.7 80.6)">3</text>
<text x="167.2" y="80.6" transform="rotate(-90 167.2 80.6)">4</text>
<text x="207.8" y="82.3" transform="rotate(-90 207.8 82.3)">1</text>
<text x="211.3" y="82.3" transform="rotate(-90 211.3 82.3)">2</text>
<text x="214.8" y="82.3" transform="rotate(-90 214.8 82.3)">3</text>
<text x="218.4" y="82.3" transform="rotate(-90 218.4 82.3)">4</text>
<text x="221.9" y="82.3" transform="rotate(-90 221.9 82.3)">5</text>
<text x="246.6" y="80.6" transform="rotate(-90 246.6 80.6)">1</text>
<text x="250.1" y="80.6" transform="rotate(-90 250.1 80.6)">2</text>
<text x="253.6" y="80.6" transform="rotate(-90 253.6 80.6)">3</text>
<text x="257.2" y="80.6" transform="rotate(-90 257.2 80.6)">4</text>
<text x="260.7" y="80.6" transform="rotate(-90 260.7 80.6)">5</text>
<text x="281.9" y="80.6" transform="rotate(-90 281.9 80.6)">1</text>
<text x="285.4" y="80.6" transform="rotate(-90 285.4 80.6)">2</text>
<text x="288.9" y="80.6" transform="rotate(-90 288.9 80.6)">3</text>
<text x="292.5" y="80.6" transform="rotate(-90 292.5 80.6)">4</text>
<text x="296" y="80.6" transform="rotate(-90 296 80.6)">5</text>
<text x="331.3" y="80.6" transform="rotate(-90 331.3 80.6)">1</text>
<text x="334.8" y="80.6" transform="rotate(-90 334.8 80.6)">2</text>
<text x="338.3" y="80.6" transform="rotate(-90 338.3 80.6)">3</text>
<text x="341.8" y="80.6" transform="rotate(-90 341.8 80.6)">4</text>
<text x="345.4" y="80.6" transform="rotate(-90 345.4 80.6)">5</text>
<text x="59.6" y="84.1" transform="rotate(-90 59.6 84.1)">1</text>
<text x="63.1" y="84.1" transform="rotate(-90 63.1 84.1)">2</text>
<text x="66.7" y="84.1" transform="rotate(-90 66.7 84.1)">3</text>
<text x="70.2" y="84.1" transform="rotate(-90 70.2 84.1)">4</text>
<text x="91.4" y="84.1" transform="rotate(-90 91.4 84.1)">1</text>
<text x="94.9" y="84.1" transform="rotate(-90 94.9 84.1)">2</text>
<text x="98.4" y="84.1" transform="rotate(-90 98.4 84.1)">3</text>
<text x="102" y="84.1" transform="rotate(-90 102 84.1)">4</text>
<text x="123.1" y="84.1" transform="rotate(-90 123.1 84.1)">1</text>
<text x="126.6" y="84.1" transform="rotate(-90 126.6 84.1)">2</text>
<text x="130.2" y="84.1" transform="rotate(-90 130.2 84.1)">3</text>
<text x="133.7" y="84.1" transform="rotate(-90 133.7 84.1)">4</text>
<text x="154.9" y="84.1" transform="rotate(-90 154.9 84.1)">1</text>
<text x="158.4" y="84.1" transform="rotate(-90 158.4 84.1)">2</text>
<text x="161.9" y="84.1" transform="rotate(-90 161.9 84.1)">3</text>
<text x="165.5" y="84.1" transform="rotate(-90 165.5 84.1)">4</text>
<text x="206" y="85.8" transform="rotate(-90 206 85.8)">1</text>
<text x="209.5" y="85.8" transform="rotate(-90 209.5 85.8)">2</text>
<text x="213.1" y="85.8" transform="rotate(-90 213.1 85.8)">3</text>
<text x="216.6" y="85.8" transform="rotate(-90 216.6 85.8)">4</text>
<text x="220.1" y="85.8" transform="rotate(-90 220.1 85.8)">5</text>
<text x="244.8" y="84.1" transform="rotate(-90 244.8 84.1)">1</text>
<text x="248.4" y="84.1" transform="rotate(-90 248.4 84.1)">2</text>
<text x="251.9" y="84.1" transform="rotate(-90 251.9 84.1)">3</text>
<text x="255.4" y="84.1" transform="rotate(-90 255.4 84.1)">4</text>
<text x="258.9" y="84.1" transform="rotate(-90 258.9 84.1)">5</text>
<text x="280.1" y="84.1" transform="rotate(-90 280.1 84.1)">1</text>
<text x="283.6" y="84.1" transform="rotate(-90 283.6 84.1)">2</text>
<text x="287.2" y="84.1" transform="rotate(-90 287.2 84.1)">3</text>
<text x="290.7" y="84.1" transform="rotate(-90 290.7 84.1)">4</text>
<text x="294.2" y="84.1" transform="rotate(-90 294.2 84.1)">5</text>
<text x="329.5" y="84.1" transform="rotate(-90 329.5 84.1)">1</text>
<text x="333" y="84.1" transform="rotate(-90 333 84.1)">2</text>
<text x="336.5" y="84.1" transform="rotate(-90 336.5 84.1)">3</text>
<text x="340.1" y="84.1" transform="rotate(-90 340.1 84.1)">4</text>
<text x="343.6" y="84.1" transform="rotate(-90 343.6 84.1)">5</text>
<text x="182.8" y="157.4">2</text>
<text x="188" y="158.8">VIN</text>
<text x="209.8" y="158.8">PH</text>
<text x="217.3" y="157.4">8</text>
<text x="182.8" y="164.4">3</text>
<text x="188" y="165.8">EN</text>
<text x="205" y="165.8">BOOT</text>
<text x="217.3" y="164.4">1</text>
<text x="182.8" y="171.5">4</text>
<text x="188" y="172.9">SS</text>
<text x="201.2" y="172.9">VSENSE</text>
<text x="217.3" y="171.5">5</text>
<text x="182.8" y="178.5">6</text>
<text x="188" y="180">COMP</text>
</g>
<g font-size="3.2">
<text x="70.3" y="158.8">1</text>
<text x="338.7" y="158.8">1</text>
<text x="206.9" y="180">GND</text>
<text x="217.3" y="178.5">7</text>
</g>
</svg>
